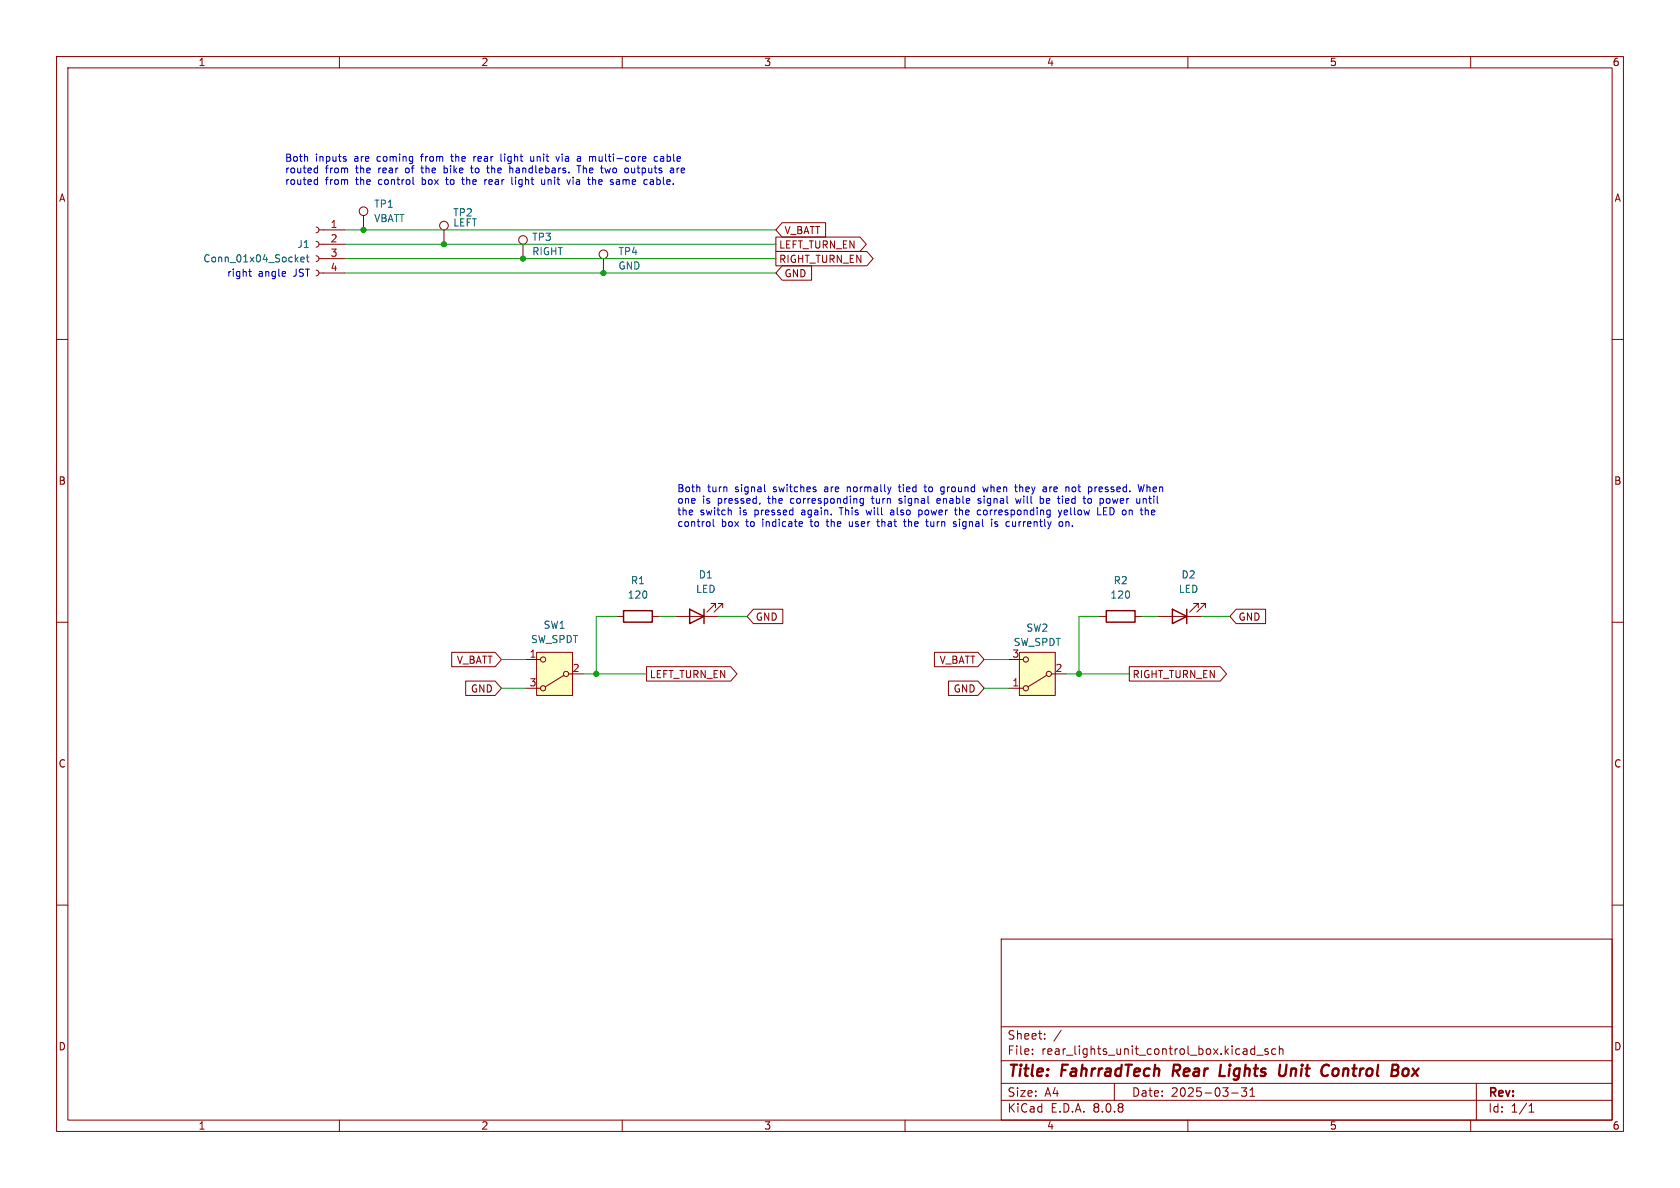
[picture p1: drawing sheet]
<svg xmlns="http://www.w3.org/2000/svg" width="297mm" height="210mm" viewBox="0 0 297 210" stroke-linecap="round" stroke-linejoin="round" font-family="sans-serif">
<g fill="none" stroke="#840000" stroke-width=".18">
<path d="M10 10h277v190h-277zM12 12h273v186h-273zM60 10v2M110 10v2M160 10v2M210 10v2M260 10v2M10 60h2M285 60h2M10 110h2M204.7 109h7.6M211.8 107.4v-.7h-.7h.7l-1.5 1.5"/>
<path d="M213.1 107.4v-.7h-.8h.8l-1.5 1.5M285 110h2M10 160h2M177 166h108v32h-108zM285 160h2M60 198v2M110 198v2M160 198v2M177 194.5h108M177 191.5h108M177 187.5h108M177 181.5h108"/>
<path d="M182.5 186.3v.1M182.5 185.5v.1M184.7 183.6v.1M184.7 182.8v.1M187.6 182.1l-1.3 2M197 191.5v3M210 198v2M217.7 193.2h1.2M220.4 192.3l-.5 .6 .4 .1v.7l-.2 .1h-.4l-.2-.1M221 193.8h.8M221 192.7l.4-.4v1.5M221.8 184.9v1.5"/>
<path d="M221.8 185.5l-.4-.1-.3 .3v.4l.1 .2h.6M222.2 186.5h1.1M224.2 185.5l-.4-.1-.2 .2 .1 .2 .5 .2v.3h-.6M225.5 185.5l-.4-.1-.3 .3v.4l.2 .2h.5M226.2 185.5l.2-.1 .3 .1 .1 .9M226.2 184.9v1.5M260 198v2M261 191.5v6.5M270.3 196.6h.9M270.3 195.5l.4-.4v1.5"/>
</g>
<path d="M207.6 188.2l-.3 2M215.8 188.2l-.2 2h.9M227.5 188.2l-.2 1.6a.66 .66 0 0 1-.9 .4M236.3 188.9a.62 .62 0 0 0-.7 .4v.7a.52 .52 0 0 0 .8 .1M248.1 189.1a.52 .52 0 0 1 .5-.2 .52 .52 0 0 1 .4 .4v.5a.55 .55 0 0 1-.6 .4 .55 .55 0 0 1-.5-.4z" fill="none" stroke="#840000" stroke-width=".4"/>
<path d="M207.3 107.7l2.5 1.3-2.5 1.2zM209.8 107.7v2.5" fill="none" stroke="#840000" stroke-width=".25"/>
<path d="M180.2 115.3h6.4v7.6h-6.4z" fill="#ffffc2"/>
<g fill="none" stroke="#840000" stroke-width=".18">
<path d="M178.3 116.6h2.5M180.2 115.3h6.4v7.6h-6.4zM185 119.4l-3.3 2M185.9 119.1h2.6M178.3 121.7h2.5"/>
<circle cx="181.4" cy="116.6" r=".46"/>
<circle cx="185.4" cy="119.1" r=".46"/>
<circle cx="181.4" cy="121.7" r=".46"/>
</g>
<path d="M94.9 115.3h6.3v7.6h-6.3z" fill="#ffffc2"/>
<g fill="none" stroke="#840000" stroke-width=".18">
<path d="M64.3 38.1v2.5M138.3 39.4h7.7v2.5h-7.7l-1.1-1.3zM55.9 47.8l.3 .1 .2 .4-.2 .3-.3 .2M55.9 45.2l.3 .2 .2 .3-.2 .4-.3 .1M55.9 42.7l.3 .1 .2 .4-.2 .3-.3 .2M55.9 40.1l.3 .2 .2 .3-.2 .4-.3 .1M56.4 48.3h4.6M56.4 45.7h4.6M56.4 43.2h4.6M56.4 40.6h4.6M78.5 40.6v2.6M92.5 43.2v2.5"/>
<path d="M106.7 45.7v2.6M137.2 41.9h14.8l1.2 1.3-1.2 1.3h-14.8zM137.2 44.4h16.1l1.1 1.3-1.1 1.3h-16.1zM138.3 47h5.2v2.5h-5.2l-1.1-1.2zM79.9 115.3h7.6l1.1 1.3-1.1 1.3h-7.6zM93 116.6h2.5M94.9 115.3h6.3v7.6h-6.3zM99.7 119.4l-3.3 2M100.6 119.1h2.5M109 109h1.2M114.3 117.9h14.9l1.1 1.2-1.1 1.3h-14.9zM115.3 109h1.3"/>
<path d="M119.4 109h7.6M126.5 107.4v-.7h-.8h.8l-1.5 1.5M127.8 107.4v-.7h-.8h.8l-1.6 1.5M133.2 107.7h5.2v2.5h-5.2l-1.1-1.2zM165.2 115.3h7.7l1.1 1.3-1.1 1.3h-7.7zM194.3 109h1.3M199.6 117.9h16.1l1.1 1.2-1.1 1.3h-16.1zM200.7 109h1.2M218.5 107.7h5.2v2.5h-5.2l-1.1-1.2zM82.3 120.4h5.2l1.1 1.3-1.1 1.2h-5.2zM93 121.7h2.5M167.7 120.4h5.2l1.1 1.3-1.1 1.2h-5.2z"/>
<circle cx="64.3" cy="37.3" r=".76"/>
<circle cx="78.5" cy="39.9" r=".76"/>
<circle cx="92.5" cy="42.4" r=".76"/>
<circle cx="106.7" cy="45" r=".76"/>
<circle cx="96" cy="116.6" r=".46"/>
<circle cx="100.1" cy="119.1" r=".46"/>
<circle cx="96" cy="121.7" r=".46"/>
</g>
<path d="M110.2 108h5.1v2h-5.1zM121.9 107.7l2.6 1.3-2.6 1.2zM124.5 107.7v2.5M195.6 108h5.1v2h-5.1z" fill="none" stroke="#840000" stroke-width=".25"/>
<path d="M53.2 45.9l.6-.1-.1-.3h-.3l-.2 .1v.6h.5M54.1 45.5h.5M54.3 45v1.1l.3 .2" fill="none" stroke="#006464" stroke-width=".18"/>
<g fill="none" stroke="#0000c2" stroke-width=".18">
<path d="M55.8 31.8h.3M56.1 29.3v1.3M56.1 31.3v1.3M56.1 30.5l-.3 .1M56.1 32.5l-.3 .1M60.9 28.1h.3v.2l-.2 .2h-.2M60.9 27.7h.3M73 31.3v1.1l.2 .2M74.4 29.7h.5M74.6 29.3v1.2M78.5 30.5l.4 .1M78.5 29.3v1.3"/>
<path d="M78.8 31.8h.4M78.9 29.7l-.4 .1M78.9 31.3l.1 1.2M79.7 27.7h.4M79.8 27.2l.1 1.3M81.6 31.8h.5M81.8 31.3v1.1l.3 .2M83.2 29.7h.5M83.4 29.3v1.1l.3 .2M83.8 27.7v.8M84.1 27.7l-.3 .2M85.7 31.8v.8"/>
<path d="M86 29.7h.5M86.1 31.8l-.4 .2M86.4 30.6h.1M88.6 27.2v1.1l.1 .2M90.5 32.4l.2 .2M90.6 29.8l.1 .8M91.2 31.8v.8M93.8 27.7l.1 .8h.3l.2-.1M94.4 27.7v.8M95.7 31.8l.1 .7 .3 .1 .2-.1M96.3 31.8v.8M98.3 27.7l.3 .8 .3-.8"/>
<path d="M100.8 31.8l-.3 .8M101.3 31.3v.2M101.3 31.8v.8M102 29.3h.7M102.3 29.3v1.3M103.1 29.3v1.3M103.3 29.7l-.2 .1M104.8 31.9l.3-.1 .2 .1M105.2 27.7l.1 .8M107.2 30.6l.2-.6 .3 .6M109 31.8h.5M109.5 32.1h-.4l-.2 .2 .2 .3 .4-.1"/>
<path d="M111.7 29.7v.7l.3 .2M115.5 31.8v.8M115.5 32.1h-.4l-.2 .2 .2 .3 .4-.1M116.2 27.7h-.3l-.3 .2 .2 .6h.4M116.8 27.7h.5M117.2 28h-.3l-.2 .2 .1 .3h.4M118.7 29.7l.3 .1 .1 .8M119.1 30.5l-.4 .1M119.1 30l-.4 .1M119.7 29.7v.9M120.1 29.7l-.4 .3M44 48h.4"/>
<path d="M44.1 47.6v1.1l.3 .1M125.4 92.3l.1 .2-.1 .5M126.1 91.8v1.1l.2 .2M129.2 90.2l.1 .8M134.4 88.9l-.2 .3M135.2 86.7l.1 .2M141.8 93l-.1 .1M141.8 92.3l.1 .2-.6 .1M146.2 91.8l.1 1.2M149.8 86.1v.8M150 86.1l-.2 .1M150.2 92.2v.7l.3 .2"/>
<path d="M152.1 88.2l-.1 .2 .1 .4 .2 .2 .3-.1M152.6 88.1v1.1l-.2 .2-.3-.1M153.1 90.2l.3 .8 .2-.6M154.2 87.7l.1 1.2M155 92.2h.5M155.2 91.8v1.1l.3 .2M157.5 90.2h.5M158 90.5h-.4l-.2 .2 .2 .3h.4M158.8 86.1h.5M158.9 88.9l.4 .1M159 85.7v1l.3 .2M159.3 88.1l-.4 .2 .1 .2h.3"/>
<path d="M159.7 92.2h.5M159.9 91.8v1.1l.3 .2M162.4 90.2v1.2M162.9 90.2l.1 .2v.5l-.2 .1h-.4M163.3 86.1h.5M163.5 85.7v1l.3 .2M164 93.1h.1M164.5 92.2v.7l.2 .2M166.2 88.2l-.4-.1-.2 .2 .1 .6h.5M166.2 88.4l-.6 .1M166.5 86.1h.4M166.9 86.9h-.4"/>
<path d="M166.9 86.1v1l-.1 .2h-.3M168.7 92.6l.3 .1 .1 .2-.2 .2h-.2M168.7 90.2h.5M169.1 91h.1M169.6 91.8v.1M169.6 92.2v.9M169.6 89.7v1.3M169.8 90.2l-.2 .1M173 88.2v.3l.4 .1v.2l-.1 .2-.4-.1M173.3 90.2h.1M173.4 91h-.1M173.7 86.1l.3 .8 .2-.6 .3 .6 .2-.8"/>
<path d="M173.9 90.3v.6M175.9 92.3v.3l.4 .1 .1 .2-.2 .2-.3-.1M179 92.2l.1 .8h.4M179.5 88.1l.3 .9 .2-.6 .3 .6 .2-.9M180.3 85.7v1.2M180.6 86.1l-.3 .1M184.4 88.2l.1 .5-.1 .2-.4 .1M185 88.2v.7M185.6 86.1v.8M185.6 88.4l-.6 .1M185.8 86.1l-.2 .2M187.1 90.2l.3 .8"/>
<path d="M187.3 92.3l.3-.1 .3 .3-.1 .5-.3 .1-.2-.2M187.4 91l-.3 .4M187.7 90.2l-.3 .8M188.4 92.2v.9M188.5 92.3h-.1M188.6 90.2h-.3l-.2 .1 .1 .7h.4M188.7 90.5l-.6 .1M188.9 92.3l.1 .1M190.1 86.1h-.3l-.3 .2 .1 .5 .2 .1h.3M192.3 88.4l.2-.3 .3 .1 .2 .2-.2 .5-.3 .1-.2-.3M193.6 86.1v.8M193.9 86.1l-.3 .2"/>
<path d="M194.1 91h.6M195.1 89.7v1.3h.6M195.1 90.3h.4M196.1 88.2l.1 .2M196.2 88.7l-.2 .3-.3-.1M202.1 88.2l.2-.1 .3 .1v.8M202.3 85.7l-.3 1.2-.3-.9M202.8 85.7v1.2M203.3 86.1h-.4l-.1 .1M203.6 90.2v.8M204.2 90.5l-.6 .1"/>
</g>
<g fill="none" stroke="#009600" stroke-width=".18">
<path d="M61 45.7h76.2M61 43.2h76.2M61 40.6h76.2M61 48.3h76.2M88.6 116.6h4.4M103.1 119.1h11.2M109 109h-3.6v10.1M116.6 109h2.8M127 109h5.1M174 116.6h4.3M188.5 119.1h11.1M194.3 109h-3.5v10.1"/>
<path d="M201.9 109h2.8M212.3 109h5.1M88.6 121.7h4.4M174 121.7h4.3"/>
</g>
<g fill="#009600" stroke="#009600" stroke-width=".18">
<circle cx="190.8" cy="119.1" r=".46"/>
<circle cx="105.4" cy="119.1" r=".46"/>
<circle cx="78.5" cy="43.2" r=".46"/>
<circle cx="64.3" cy="40.6" r=".46"/>
<circle cx="106.7" cy="48.3" r=".46"/>
<circle cx="92.5" cy="45.7" r=".46"/>
</g>
<g font-size="2.8" fill="#840000">
<text x="178" y="190.9">Title:</text>
<text x="187.7" y="190.9">FahrradTech</text>
<text x="208.2" y="190.9">Rear</text>
<text x="217.3" y="190.9">Lights</text>
<text x="228.5" y="190.9">Unit</text>
<text x="236.9" y="190.9">Control</text>
<text x="250" y="190.9">Box</text>
</g>
<g font-size="2.1" fill="#840000">
<text x="178" y="184">Sheet:</text>
<text x="178" y="186.7">File:</text>
<text x="184.1" y="186.7">rear_lights_unit_control_box.kicad_sch</text>
<text x="178" y="196.9">KiCad</text>
<text x="178" y="194.1">Size:</text>
<text x="184.7" y="194.1">A4</text>
<text x="185.7" y="196.9">E.D.A.</text>
<text x="193.3" y="196.9">8.0.8</text>
<text x="200" y="194.1">Date:</text>
<text x="207" y="194.1">2025-03-31</text>
<text x="263" y="194.3">Rev:</text>
<text x="263" y="196.9">Id:</text>
<text x="267.1" y="196.9">1/1</text>
</g>
<g font-size="1.8" fill="#840000">
<text x="35" y="11.9">1</text>
<text x="85" y="11.9">2</text>
<text x="135" y="11.9">3</text>
<text x="185" y="11.9">4</text>
<text x="235" y="11.9">5</text>
<text x="285" y="11.9">6</text>
<text x="10.3" y="35.9">A</text>
<text x="285.3" y="35.9">A</text>
<text x="138.6" y="41.6">V_BATT</text>
<text x="137.6" y="44.1">LEFT_TURN_EN</text>
<text x="137.6" y="46.7">RIGHT_TURN_EN</text>
<text x="138.6" y="49.2">GND</text>
<text x="10.3" y="85.9">B</text>
<text x="285.3" y="85.9">B</text>
<text x="133.5" y="109.9">GND</text>
<text x="218.9" y="109.9">GND</text>
<text x="80.7" y="117.5">V_BATT</text>
<text x="166" y="117.5">V_BATT</text>
<text x="83.1" y="122.6">GND</text>
<text x="114.8" y="120.1">LEFT_TURN_EN</text>
<text x="168.5" y="122.6">GND</text>
<text x="200.1" y="120.1">RIGHT_TURN_EN</text>
<text x="10.3" y="135.9">C</text>
<text x="285.3" y="135.9">C</text>
<text x="10.3" y="185.9">D</text>
<text x="285.3" y="185.9">D</text>
<text x="35" y="199.9">1</text>
<text x="85" y="199.9">2</text>
<text x="135" y="199.9">3</text>
<text x="185" y="199.9">4</text>
<text x="235" y="199.9">5</text>
<text x="285" y="199.9">6</text>
</g>
<g font-size="1.8" fill="#0000c2">
<text x="50.3" y="28.8">Both</text>
<text x="55.8" y="28.8">inputs</text>
<text x="62.7" y="28.8">are</text>
<text x="66.9" y="28.8">coming</text>
<text x="74.9" y="28.8">from</text>
<text x="80.5" y="28.8">the</text>
<text x="84.6" y="28.8">rear</text>
<text x="89.6" y="28.8">light</text>
<text x="95" y="28.8">unit</text>
<text x="99.8" y="28.8">via</text>
<text x="103.7" y="28.8">a</text>
<text x="106" y="28.8">multi-core</text>
<text x="117.7" y="28.8">cable</text>
<text x="50.3" y="30.8">routed</text>
<text x="50.3" y="32.9">routed</text>
<text x="57.5" y="30.8">from</text>
<text x="57.5" y="32.9">from</text>
<text x="63" y="30.8">the</text>
<text x="63" y="32.9">the</text>
<text x="67.2" y="30.8">rear</text>
<text x="67.2" y="32.9">control</text>
<text x="72.2" y="30.8">of</text>
<text x="75.1" y="32.9">box</text>
<text x="75.2" y="30.8">the</text>
<text x="79.3" y="30.8">bike</text>
<text x="79.5" y="32.9">to</text>
<text x="82.6" y="32.9">the</text>
<text x="84.4" y="30.8">to</text>
<text x="86.7" y="32.9">rear</text>
<text x="87.4" y="30.8">the</text>
<text x="91.6" y="30.8">handlebars.</text>
<text x="91.7" y="32.9">light</text>
<text x="97.2" y="32.9">unit</text>
<text x="102" y="32.9">via</text>
<text x="103.8" y="30.8">The</text>
<text x="105.9" y="32.9">the</text>
<text x="108.2" y="30.8">two</text>
<text x="110" y="32.9">same</text>
<text x="112.5" y="30.8">outputs</text>
<text x="116.1" y="32.9">cable.</text>
<text x="120.8" y="30.8">are</text>
<text x="40" y="49.1">right</text>
<text x="45.6" y="49.1">angle</text>
<text x="52" y="49.1">JST</text>
<text x="119.6" y="87.2">Both</text>
<text x="119.6" y="89.3">one</text>
<text x="124.2" y="89.3">is</text>
<text x="125.1" y="87.2">turn</text>
<text x="127" y="89.3">pressed,</text>
<text x="130.1" y="87.2">signal</text>
<text x="136.1" y="89.3">the</text>
<text x="137" y="87.2">switches</text>
<text x="140.2" y="89.3">corresponding</text>
<text x="146.2" y="87.2">are</text>
<text x="150.4" y="87.2">normally</text>
<text x="154.8" y="89.3">turn</text>
<text x="159.8" y="87.2">tied</text>
<text x="159.8" y="89.3">signal</text>
<text x="164.5" y="87.2">to</text>
<text x="166.7" y="89.3">enable</text>
<text x="167.6" y="87.2">ground</text>
<text x="174.2" y="89.3">signal</text>
<text x="175.3" y="87.2">when</text>
<text x="181.1" y="89.3">will</text>
<text x="181.2" y="87.2">they</text>
<text x="185.5" y="89.3">be</text>
<text x="186.3" y="87.2">are</text>
<text x="188.9" y="89.3">tied</text>
<text x="190.5" y="87.2">not</text>
<text x="193.7" y="89.3">to</text>
<text x="194.7" y="87.2">pressed.</text>
<text x="196.7" y="89.3">power</text>
<text x="203.4" y="89.3">until</text>
<text x="203.8" y="87.2">When</text>
<text x="119.6" y="91.3">the</text>
<text x="119.6" y="93.3">control</text>
<text x="123.8" y="91.3">switch</text>
<text x="127.5" y="93.3">box</text>
<text x="130.9" y="91.3">is</text>
<text x="132" y="93.3">to</text>
<text x="133.7" y="91.3">pressed</text>
<text x="135.1" y="93.3">indicate</text>
<text x="142.2" y="91.3">again.</text>
<text x="143.8" y="93.3">to</text>
<text x="146.8" y="93.3">the</text>
<text x="149.1" y="91.3">This</text>
<text x="151" y="93.3">user</text>
<text x="154.1" y="91.3">will</text>
<text x="156.2" y="93.3">that</text>
<text x="158.5" y="91.3">also</text>
<text x="161.1" y="93.3">the</text>
<text x="163.7" y="91.3">power</text>
<text x="165.2" y="93.3">turn</text>
<text x="170.2" y="93.3">signal</text>
<text x="170.3" y="91.3">the</text>
<text x="174.5" y="91.3">corresponding</text>
<text x="177.1" y="93.3">is</text>
<text x="179.9" y="93.3">currently</text>
<text x="189.1" y="91.3">yellow</text>
<text x="189.5" y="93.3">on.</text>
<text x="196.1" y="91.3">LED on</text>
<text x="204.2" y="91.3">the</text>
</g>
<g font-size="1.8" fill="#a90000">
<text x="58.3" y="40.4">1</text>
<text x="58.3" y="42.9">2</text>
<text x="58.3" y="45.5">3</text>
<text x="58.3" y="48">4</text>
<text x="93.5" y="116.3">1</text>
<text x="101.1" y="118.9">2</text>
<text x="178.9" y="116.3">3</text>
<text x="186.5" y="118.9">2</text>
<text x="93.5" y="121.4">3</text>
<text x="178.9" y="121.4">1</text>
</g>
<g font-size="1.8" fill="#006464">
<text x="66" y="36.9">TP1</text>
<text x="66" y="39.5">VBATT</text>
<text x="80" y="38.5">TP2</text>
<text x="80" y="40.2">LEFT</text>
<text x="35.8" y="46.6">Conn_01x04_Socket</text>
<text x="52.5" y="44">J1</text>
<text x="94" y="42.8">TP3</text>
<text x="94" y="45.3">RIGHT</text>
<text x="109.2" y="45.3">TP4</text>
<text x="109.2" y="47.9">GND</text>
<text x="110.9" y="106">120</text>
<text x="111.4" y="103.5">R1</text>
<text x="123" y="105">LED</text>
<text x="123.4" y="102.5">D1</text>
<text x="196.2" y="106">120</text>
<text x="196.8" y="103.5">R2</text>
<text x="208.3" y="105">LED</text>
<text x="208.8" y="102.5">D2</text>
<text x="93.8" y="113.9">SW_SPDT</text>
<text x="96" y="111.4">SW1</text>
<text x="181.4" y="111.9">SW2</text>
<text x="179.1" y="114.4">SW_SPDT</text>
</g>
</svg>
